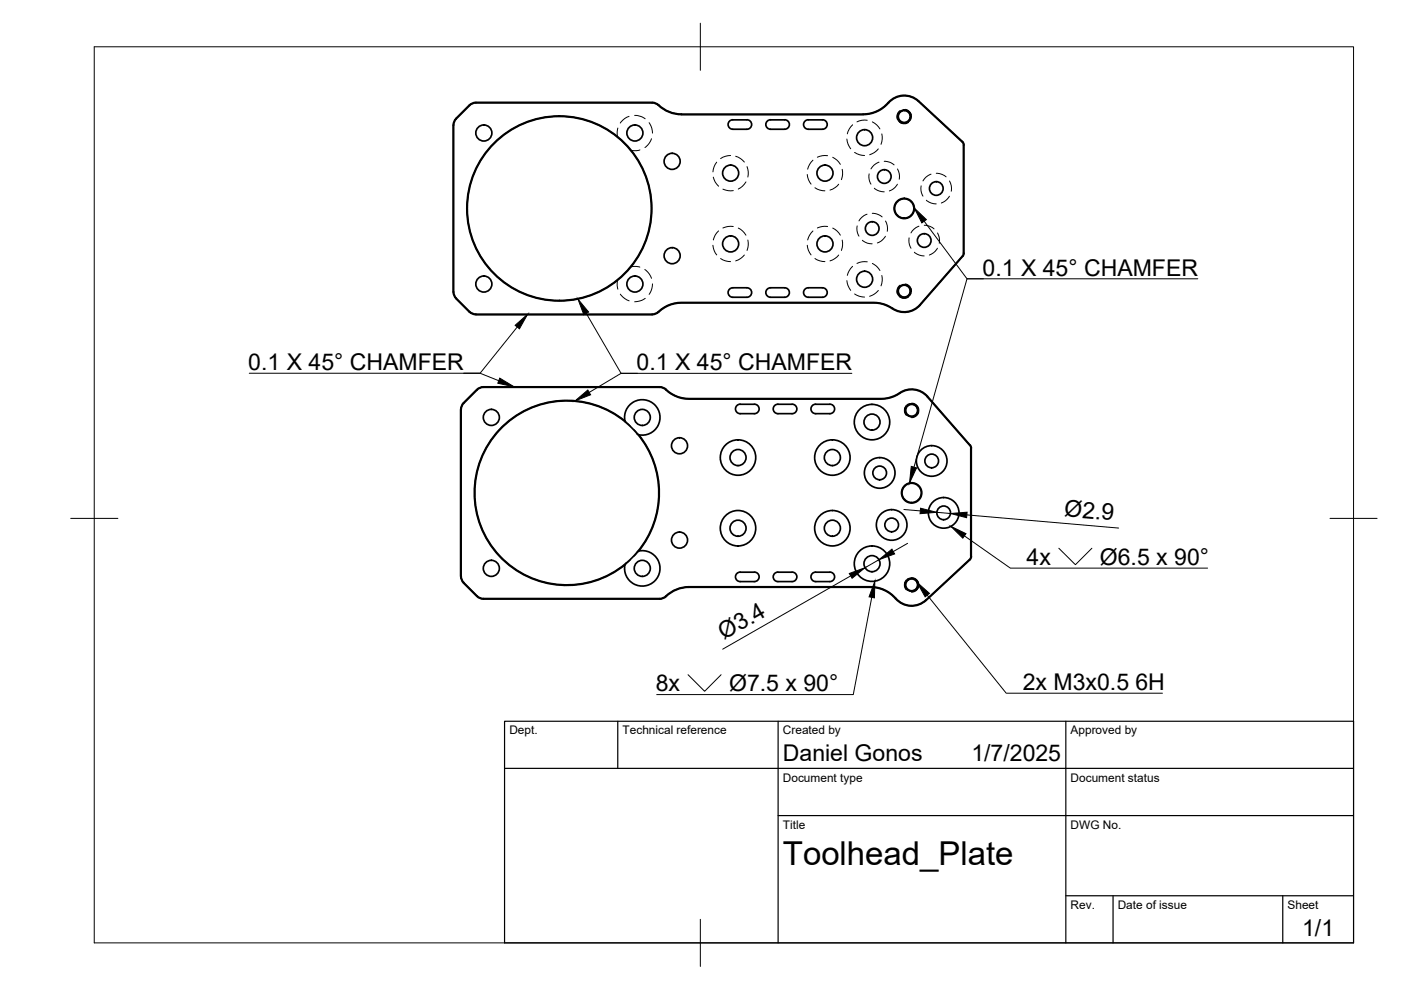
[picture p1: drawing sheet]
<svg xmlns="http://www.w3.org/2000/svg" width="297mm" height="210mm" viewBox="0 0 297 210" stroke-linecap="round" stroke-linejoin="round" font-family="sans-serif">
<!-- layer: Visible -->
<g fill="none" stroke="#000" stroke-width=".36">
<path d="M96.1 26.5v35.4l.1 .8 .5 .6M96.2 26.5v35.4l.3 1 3.1 3.2M99.6 22.4l-3.1 3.1-.3 1M138.3 21.8h-37.4l-.7 .2-.6 .4M138.3 21.7h-37.8l-1 .6-2.8 2.8-.5 .7-.1 .7M138.3 21.8l.7 .2 .6 .3M138.3 21.7l.7 .2a9.3 9.3 0 0 0 4.8 2.3h.7M139.6 22.3a7.1 7.1 0 0 0 4.9 2M144.5 24.3h38.5M144.5 24.2h38.5M158.3 25.4h-2.9a1.01 1.01 0 0 0-1 1 1.01 1.01 0 0 0 1 1h2.9M158.4 25.4a1.01 1.01 0 0 1 1 1 1.01 1.01 0 0 1-1 1"/>
<path d="M166.3 25.4h-2.9a1.01 1.01 0 0 0-1 1 1.01 1.01 0 0 0 1 1h2.9M166.4 25.4a1.01 1.01 0 0 1 1 1 1.01 1.01 0 0 1-1 1M170.7 25.7l.7-.3h3a1.01 1.01 0 0 1 1 1 1.01 1.01 0 0 1-1 1h-3a1.01 1.01 0 0 1-1-.6 1.01 1.01 0 0 1 .3-1.1zM183 24.3a7.5 7.5 0 0 0 5.8-2.9 4.4 4.4 0 0 1 5.9 .1l9.3 8.6M188.3 21.8a7 7 0 0 1-5.3 2.4M188.3 21.8a4.5 4.5 0 0 1 6.5-.4l9.2 8.6 .4 .7v23.2l-.3 .4-9 10.4a4.6 4.6 0 0 1-6.5 .4l-1.3-.6-2.1-.3h-40.7a6.9 6.9 0 0 0-4.9 2M204 30.1l.3 .6v23.2l-9.3 10.7a4.6 4.6 0 0 1-6.4 .4l-1.3-.6-2.1-.3h-40.7a7.3 7.3 0 0 0-5.2 2.2l-1 .3M96.7 63.3l3.1 3.1 1.1 .3h37.4M99.6 66l.6 .5 .7 .1h37.4M139.7 66.2l-.7 .4-.7 .1M158.3 61h-2.9a1.01 1.01 0 0 0-1 1 1.01 1.01 0 0 0 1 1h2.9M158.4 61a1.01 1.01 0 0 1 1 1 1.01 1.01 0 0 1-1 1"/>
<path d="M166.3 61h-2.9a1.01 1.01 0 0 0-1 1 1.01 1.01 0 0 0 1 1h2.9M166.4 61a1.01 1.01 0 0 1 1 1 1.01 1.01 0 0 1-1 1M170.7 61.3l.7-.3h3a1.01 1.01 0 0 1 1 1 1.01 1.01 0 0 1-1 1h-3a1.01 1.01 0 0 1-1-.6 1.01 1.01 0 0 1 .3-1.1zM98.3 85.4l-.5 .7-.1 .7v35.4l.1 .7 .5 .7 3.1 3.1 1.1 .3h37.3M101.2 82.7l-3.1 3.1-.3 1v35.4l.3 1 3.1 3.2M132.5 89.3a3.8 3.8 0 0 1 3.4-4.5 3.8 3.8 0 0 1 4 4 3.8 3.8 0 0 1-4.5 3.4M132.5 89.3l2.9 2.9M132.5 89.3a19.6 19.6 0 0 0-26.7 1.8 19.6 19.6 0 0 0 0 26.8 19.6 19.6 0 0 0 26.7 1.8M132.7 89.5a19.5 19.5 0 0 0-26.7 1.6 19.5 19.5 0 0 0 0 26.8 19.5 19.5 0 0 0 26.7 1.6M135.1 92a19.5 19.5 0 0 1 0 25M135.4 92.2a19.6 19.6 0 0 1 0 24.6 3.8 3.8 0 0 1 4.5 3.4 3.8 3.8 0 0 1-4 4.1 3.8 3.8 0 0 1-3.4-4.6M139.8 82.1h-37.3l-.7 .2-.6 .4"/>
<path d="M139.8 82h-37.3l-1.1 .3-3.1 3.1M139.9 82.1l.7 .2a8.7 8.7 0 0 0 5.5 2.3h40.7l2.1-.3 1.3-.6a4.5 4.5 0 0 1 6.4 .4l9 10.3 .2 .6M139.9 82l.7 .2 .6 .4M141.2 82.6a7 7 0 0 0 4.9 1.9h40.7l2.1-.3 1.8-.9M159.9 85.7h-3a1.01 1.01 0 0 0-1 1 1.01 1.01 0 0 0 1 1h3M159.9 85.7a1.01 1.01 0 0 1 1.1 1 1.01 1.01 0 0 1-1.1 1M167.9 85.7h-3a1.01 1.01 0 0 0-1 1 1.01 1.01 0 0 0 1 1h3M167.9 85.7a1.01 1.01 0 0 1 1.1 1 1.01 1.01 0 0 1-1.1 1M172.2 86l.7-.3h3a1.01 1.01 0 0 1 1.1 1 1.01 1.01 0 0 1-1.1 1h-3a1.01 1.01 0 0 1-.9-.6 1.01 1.01 0 0 1 .2-1.1zM190.7 83.3a4.5 4.5 0 0 1 6 .7l9 10.4M205.7 94.4l.3 .6M205.8 95v23"/>
<path d="M205.9 95v23M132.7 119.5l-.2 .3M135.4 116.9l-2.7 2.6M205.6 118.7l-9.3 8.6a4.7 4.7 0 0 1-7-.9 7 7 0 0 0-4.7-1.9h-38.5a7.3 7.3 0 0 0-5.2 2.2l-1 .3M205.8 118l-.2 .6-9.3 8.6M206 118l-.4 .7M101.2 126.4l.6 .4 .7 .1h37.3M156.9 121.3h3M156.9 121.3a1.01 1.01 0 0 0-1 1 1.01 1.01 0 0 0 1 1h3M159.9 121.3a1.01 1.01 0 0 1 1.1 1 1.01 1.01 0 0 1-1.1 1M164.9 121.3h3M164.9 121.3a1.01 1.01 0 0 0-1 1 1.01 1.01 0 0 0 1 1h3"/>
<path d="M167.9 121.3a1.01 1.01 0 0 1 1.1 1 1.01 1.01 0 0 1-1.1 1M172.9 121.3h3M172.9 121.3a1.01 1.01 0 0 0-1 1 1.01 1.01 0 0 0 1 1h3a1.01 1.01 0 0 0 1.1-1 1.01 1.01 0 0 0-1.1-1M189.9 126.9a7.1 7.1 0 0 0-5.3-2.5h-38.5a7.4 7.4 0 0 0-5.2 2.2l-1 .3M190 126.9a4.4 4.4 0 0 0 6.3 .3"/>
<circle cx="102.6" cy="28.2" r="1.7"/>
<circle cx="134.6" cy="28.2" r="1.7"/>
<circle cx="142.5" cy="34.2" r="1.7"/>
<circle cx="154.9" cy="36.7" r="1.7"/>
<circle cx="174.9" cy="36.7" r="1.7"/>
<circle cx="183.3" cy="29.2" r="1.7"/>
<circle cx="187.5" cy="37.4" r="1.45"/>
<circle cx="191.7" cy="24.7" r="1.37"/>
<circle cx="191.7" cy="24.7" r="1.26"/>
<circle cx="198.5" cy="40" r="1.45"/>
<circle cx="118.6" cy="44.2" r="19.6"/>
<circle cx="118.6" cy="44.2" r="19.5"/>
<circle cx="142.5" cy="54.2" r="1.7"/>
<circle cx="154.9" cy="51.7" r="1.7"/>
<circle cx="174.9" cy="51.7" r="1.7"/>
<circle cx="183.3" cy="59.2" r="1.7"/>
<circle cx="184.9" cy="48.5" r="1.45"/>
<circle cx="191.7" cy="44.2" r="2.15"/>
<circle cx="191.7" cy="44.2" r="2.04"/>
<circle cx="196" cy="51" r="1.45"/>
<circle cx="102.6" cy="60.2" r="1.7"/>
<circle cx="134.6" cy="60.2" r="1.7"/>
<circle cx="191.7" cy="61.7" r="1.37"/>
<circle cx="191.7" cy="61.7" r="1.26"/>
<circle cx="104.2" cy="88.5" r="1.7"/>
<circle cx="136.2" cy="88.5" r="1.7"/>
<circle cx="144.1" cy="94.5" r="1.7"/>
<circle cx="156.5" cy="97" r="3.8"/>
<circle cx="156.5" cy="97" r="1.7"/>
<circle cx="176.5" cy="97" r="3.8"/>
<circle cx="176.5" cy="97" r="1.7"/>
<circle cx="184.9" cy="89.5" r="3.8"/>
<circle cx="184.9" cy="89.5" r="1.7"/>
<circle cx="193.3" cy="87" r="1.37"/>
<circle cx="193.3" cy="87" r="1.26"/>
<circle cx="197.5" cy="97.7" r="3.2"/>
<circle cx="197.5" cy="97.7" r="1.45"/>
<circle cx="144.1" cy="114.5" r="1.7"/>
<circle cx="156.5" cy="112" r="1.7"/>
<circle cx="156.5" cy="112" r="3.8"/>
<circle cx="176.5" cy="112" r="3.8"/>
<circle cx="176.5" cy="112" r="1.7"/>
<circle cx="184.9" cy="119.5" r="3.8"/>
<circle cx="184.9" cy="119.5" r="1.7"/>
<circle cx="186.5" cy="100.3" r="3.2"/>
<circle cx="186.5" cy="100.3" r="1.45"/>
<circle cx="189" cy="111.3" r="3.2"/>
<circle cx="189.1" cy="111.3" r="1.45"/>
<circle cx="193.3" cy="104.5" r="2.15"/>
<circle cx="193.3" cy="104.5" r="2.04"/>
<circle cx="200.1" cy="108.7" r="3.2"/>
<circle cx="200.1" cy="108.7" r="1.45"/>
<circle cx="104.2" cy="120.5" r="1.7"/>
<circle cx="136.2" cy="120.5" r="1.7"/>
<circle cx="193.3" cy="124" r="1.37"/>
<circle cx="193.3" cy="124" r="1.26"/>
</g>
<!-- layer: Hidden -->
<g fill="none" stroke="#000" stroke-width=".21">
<path d="M131 27.1l-.1 1.3 .2 .8M133.4 24.7a3.5 3.5 0 0 0-1.9 1.4M133.6 31.7l.8 .3 1.3-.2M134.6 24.5l1.5 .3 .7 .4M137.6 26l.6 1.2 .1 1M138.1 29.4l-.4 .9-1 1M151.2 37.6a3.5 3.5 0 0 0 1.2 1.9M152 34.4a3.8 3.8 0 0 0-.8 2M154.9 33a3.8 3.8 0 0 0-2.1 .6M156 33.1a3.7 3.7 0 0 1 1.8 1.3M158.2 38.6h-.1a3.7 3.7 0 0 1-1.6 1.5M158.4 35.3a3.7 3.7 0 0 1 .2 2.2"/>
<path d="M171.2 37a3.8 3.8 0 0 0 .8 2M172.4 34a3.9 3.9 0 0 0-1.2 1.9M172.8 39.8a3.8 3.8 0 0 0 2.1 .7M175.5 33a3.8 3.8 0 0 0-2.2 .3M176.6 33.4a3.6 3.6 0 0 1 1.6 1.5M177.8 39.1a3.9 3.9 0 0 1-1.8 1.2M178.6 35.9a3.7 3.7 0 0 1-.2 2.2M179.6 29.5l.2 1.1 .6 1M180.8 26.5a3.9 3.9 0 0 0-1.2 1.9M181.2 32.3a3.8 3.8 0 0 0 2.1 .7M183.9 25.5a3.6 3.6 0 0 0-2.2 .3M184.3 36.9a3 3 0 0 0 .4 2.1"/>
<path d="M185 25.8l.9 .7 .7 .8M185.4 39.9l1 .6 1.1 .2M186.2 31.6a3.7 3.7 0 0 1-1.8 1.2M186.4 34.4h-.2a3.3 3.3 0 0 0-1.5 1.4M187 28.4a3.7 3.7 0 0 1-.2 2.2M187.5 34.2h.2a2.95 2.95 0 0 1 1.9 .8M190.3 39.1l-.2 .2a2.98 2.98 0 0 1-1.5 1.2M190.3 35.8a3.1 3.1 0 0 1 .3 2.2M190.7 25.9l.8 .3h.6l.5-.3M190.8 23.4l-.6 .9 .1 1M190.9 23.8l.6-.4h.6l.6 .3 .5 .6M191.8 23.4l-.6 .1-.7 .5-.3 .9 .3 .8 .7 .4h.9l.5-.4 .3-.7"/>
<path d="M192 23.2l.5 .2 .5 .5 .2 1M193.2 25.1l-.5 .7-.6 .3-.6-.1-.6-.3M195.3 39.4a2.98 2.98 0 0 0 .4 2.2M197.4 36.9l-.2 .1a3.2 3.2 0 0 0-1.5 1.3M198.5 36.7l1.3 .3 .8 .5M201.3 38.4a3.1 3.1 0 0 1 .4 2.1M131.1 59.2l-.2 .8 .1 1.3M135.7 56.6l-1.3-.1-.8 .2M136.7 57.1l1 1 .4 .9M151.2 52a3.8 3.8 0 0 0 .8 2.1M152.4 49h-.1a3.6 3.6 0 0 0-1.1 1.9M152.8 54.8a3.8 3.8 0 0 0 2.1 .7"/>
<path d="M153.3 40.1l1 .3h1.2M155.5 48h-1.2l-1 .3M156.5 48.4a3.8 3.8 0 0 1 1.7 1.5M157.8 54.1a3.9 3.9 0 0 1-1.8 1.2M158.6 50.9a3.7 3.7 0 0 1-.2 2.2M171.2 52a3.8 3.8 0 0 0 .8 2.1M172.4 49a3.9 3.9 0 0 0-1.2 1.9M172.8 54.8a3.8 3.8 0 0 0 2.1 .7M175.5 48a3.8 3.8 0 0 0-2.2 .3M176.6 48.4a3.6 3.6 0 0 1 1.6 1.5M177.8 54.1a3.9 3.9 0 0 1-1.8 1.2M178.6 50.9a3.7 3.7 0 0 1-.2 2.2"/>
<path d="M179.6 59.5l.2 1.1 .6 1M180.8 56.5l-.7 .9-.5 1M181.7 47.9a3 3 0 0 0 .4 2.2M182.8 50.9l.2 .2a3.1 3.1 0 0 0 1.9 .6M183.8 45.4l-.2 .1a3.2 3.2 0 0 0-1.5 1.3M183.9 55.5a3.6 3.6 0 0 0-2.2 .4M184.9 45.2l1.3 .3 .8 .5M185 55.9a3.6 3.6 0 0 1 1.6 1.5M187 58.4a3.7 3.7 0 0 1-.2 2.2M187.7 50.1l-.1 .2a2.98 2.98 0 0 1-1.6 1.2M187.7 46.9a3.1 3.1 0 0 1 .4 2.1M192.7 50.4v1l.4 1.2"/>
<path d="M193.9 53.5l.1 .1a3.3 3.3 0 0 0 1.9 .7M194.8 48h-.1a3.2 3.2 0 0 0-1.6 1.4M196 47.8l1.2 .2 .8 .5M196.4 42.5l.1 .1a3.3 3.3 0 0 0 2 .6M198.8 52.6l-.2 .2a3.2 3.2 0 0 1-1.6 1.3M198.8 49.4a3.1 3.1 0 0 1 .3 2.2M201.3 41.6l-.1 .2a3.2 3.2 0 0 1-1.6 1.2M131.5 62.4l1 .9 .9 .5M136.8 63.3l-.7 .4-1.5 .3M138.3 60.2l-.1 1-.6 1.2M181.2 62.3a3.8 3.8 0 0 0 2.1 .7M186.2 61.6a3.7 3.7 0 0 1-1.8 1.2"/>
<path d="M190.7 62.9l.8 .4 .7-.1 .4-.3M190.8 60.5l-.6 .9 .1 .9M190.9 60.8l.5-.4h.8l.6 .4 .4 .5M191.8 60.5l-.8 .1-.6 .6-.2 .8 .3 .7 .6 .4h.9l.6-.4 .3-.7M192 60.2l.5 .2 .5 .4 .2 .6v.5M193.2 62.1l-.5 .7-.6 .3-.7-.1-.5-.3M132.5 89.3l1.1 .9M134.4 91.1l1 1.1M191.8 86.5v.7l.3 .6 .6 .4 .7 .1M192.2 85.9l-.5 .9 .1 .7 .4 .6M192.3 85.8l.5-.2h.8l.7 .5 .2 .6M192.4 86.1l.8-.4h.7l.6 .4 .3 .8-.2 .9-.6 .5-.9 .1-.7-.4"/>
<path d="M193.3 85.5l.9 .3 .6 .8M194.8 87.4l-.6 .9-1 .3M133.6 118.8l-1.1 1M135.4 116.9l-1 1M191.8 123.5v.6l.3 .7 .6 .4 .7 .1M192.2 122.9l-.5 .9 .1 .7 .4 .6M192.3 122.8l.6-.2 .8 .1 .6 .4 .2 .6M192.4 123.1l.7-.4h.8l.7 .5 .2 .7-.2 .9-.6 .5-.9 .1-.7-.4M193.3 122.5l.9 .3 .6 .8M194.8 124.4l-.6 .9-1 .3"/>
</g>
<!-- layer: BORDER -->
<path d="M20 9.9h267v190h-267zM148.5 4.9v10M15 109.9h10M282 109.9h10M148.5 194.9v10" fill="none" stroke="#000" stroke-width=".21"/>
<!-- layer: TITLEBLOCK -->
<path d="M107 152.9h180v47h-180zM131 152.9v10M165 152.9v47M226 152.9v47M107 162.9h180M165 172.9h122M226 189.9h61M236 189.9v10M272 189.9v10" fill="none" stroke="#000" stroke-width=".25"/>
<!-- layer: Hole Notes -->
<path d="M194.4 123.5l2.7 2.3-.9 .7z" fill="#000" stroke="#000" stroke-width=".21"/>
<path d="M196.6 126.2l16.7 20.8h33.2" fill="none" stroke="#000" stroke-width=".21"/>
<!-- layer: FD_Dimensions -->
<path d="M186.4 118.7l-3 1.7M191.6 108l3.5 .3M192.4 115.2l-3 1.7M198.6 108.6l2.9 .3M205 109.2l32.2 2.8M180.4 122.1l-27.2 15.5" fill="none" stroke="#000" stroke-width=".21"/>
<path d="M186.4 118.7l2.7-2.3 .6 1zM195.2 107.8l3.4 .8-3.5 .3zM201.5 108.9l3.5-.3-.1 1.2zM180.1 121.6l3.3-1.2-2.7 2.2z" fill="#000" stroke="#000" stroke-width=".21"/>
<!-- layer: Leaders -->
<path d="M195.9 46.9l9.1 12.2h49M208.5 59.1h-3.5l-11.2 40M52.9 79.1h48.9l3.9 1.6M109.7 69.3l-7.9 9.8h-3.5M124.3 66.4l7.4 12.8h3.5M180.6 79.2h-48.9l-6.8 4M204.5 113.6l9.7 6.9h41.8M224.5 116.2l3.5 3.5 3.5-3.5M184.8 126.7l-3.9 20.6h-41.7M145.9 143.1l3.5 3.5 3.5-3.5" fill="none" stroke="#000" stroke-width=".21"/>
<path d="M193.8 44.1l2.6 2.5-.9 .7zM109.2 69l2.7-2.4-1.8 3.1zM122.5 63.4l2.3 2.8-1 .5zM106 80.2l3 1.8-3.5-.7zM121.9 85l2.7-2.3 .6 1zM193.2 98.9l1.1 .3-1.5 3.2zM201.6 111.6l3.2 1.5-.7 1zM185.5 123.2l-.1 3.6-1.1-.3z" fill="#000" stroke="#000" stroke-width=".21"/>
<text font-size="7" x="166" y="183.4">Toolhead_Plate</text>
<g font-size="4.9">
<text x="208.3" y="58.4">0.1 X 45° CHAMFER</text>
<text x="52.6" y="78.4">0.1 X 45° CHAMFER</text>
<text x="135" y="78.5">0.1 X 45° CHAMFER</text>
<text x="225.6" y="109.4" transform="rotate(5 225.6 109.4)">Ø2.9</text>
<text x="217.7" y="119.7">4x</text>
<text x="233.2" y="119.7">Ø6.5 x 90°</text>
<text x="153.5" y="135.7" transform="rotate(-30 153.5 135.7)">Ø3.4</text>
<text x="139" y="146.6">8x</text>
<text x="154.6" y="146.6">Ø7.5 x 90°</text>
<text x="216.8" y="146.3">2x M3x0.5</text>
<text x="240.7" y="146.3">6H</text>
<text x="166" y="161.4">Daniel Gonos</text>
<text x="206" y="161.4">1/7/2025</text>
<text x="276.1" y="198.6">1/1</text>
</g>
<g font-size="2.5">
<text x="108" y="155.7">Dept.</text>
<text x="132" y="155.7">Technical reference</text>
<text x="166" y="155.7">Created by</text>
<text x="227" y="155.7">Approved by</text>
<text x="166" y="165.7">Document type</text>
<text x="227" y="165.7">Document status</text>
<text x="166" y="175.7">Title</text>
<text x="227" y="175.7">DWG No.</text>
<text x="227" y="192.7">Rev.</text>
<text x="237" y="192.7">Date of issue</text>
<text x="273" y="192.7">Sheet</text>
</g>
</svg>
